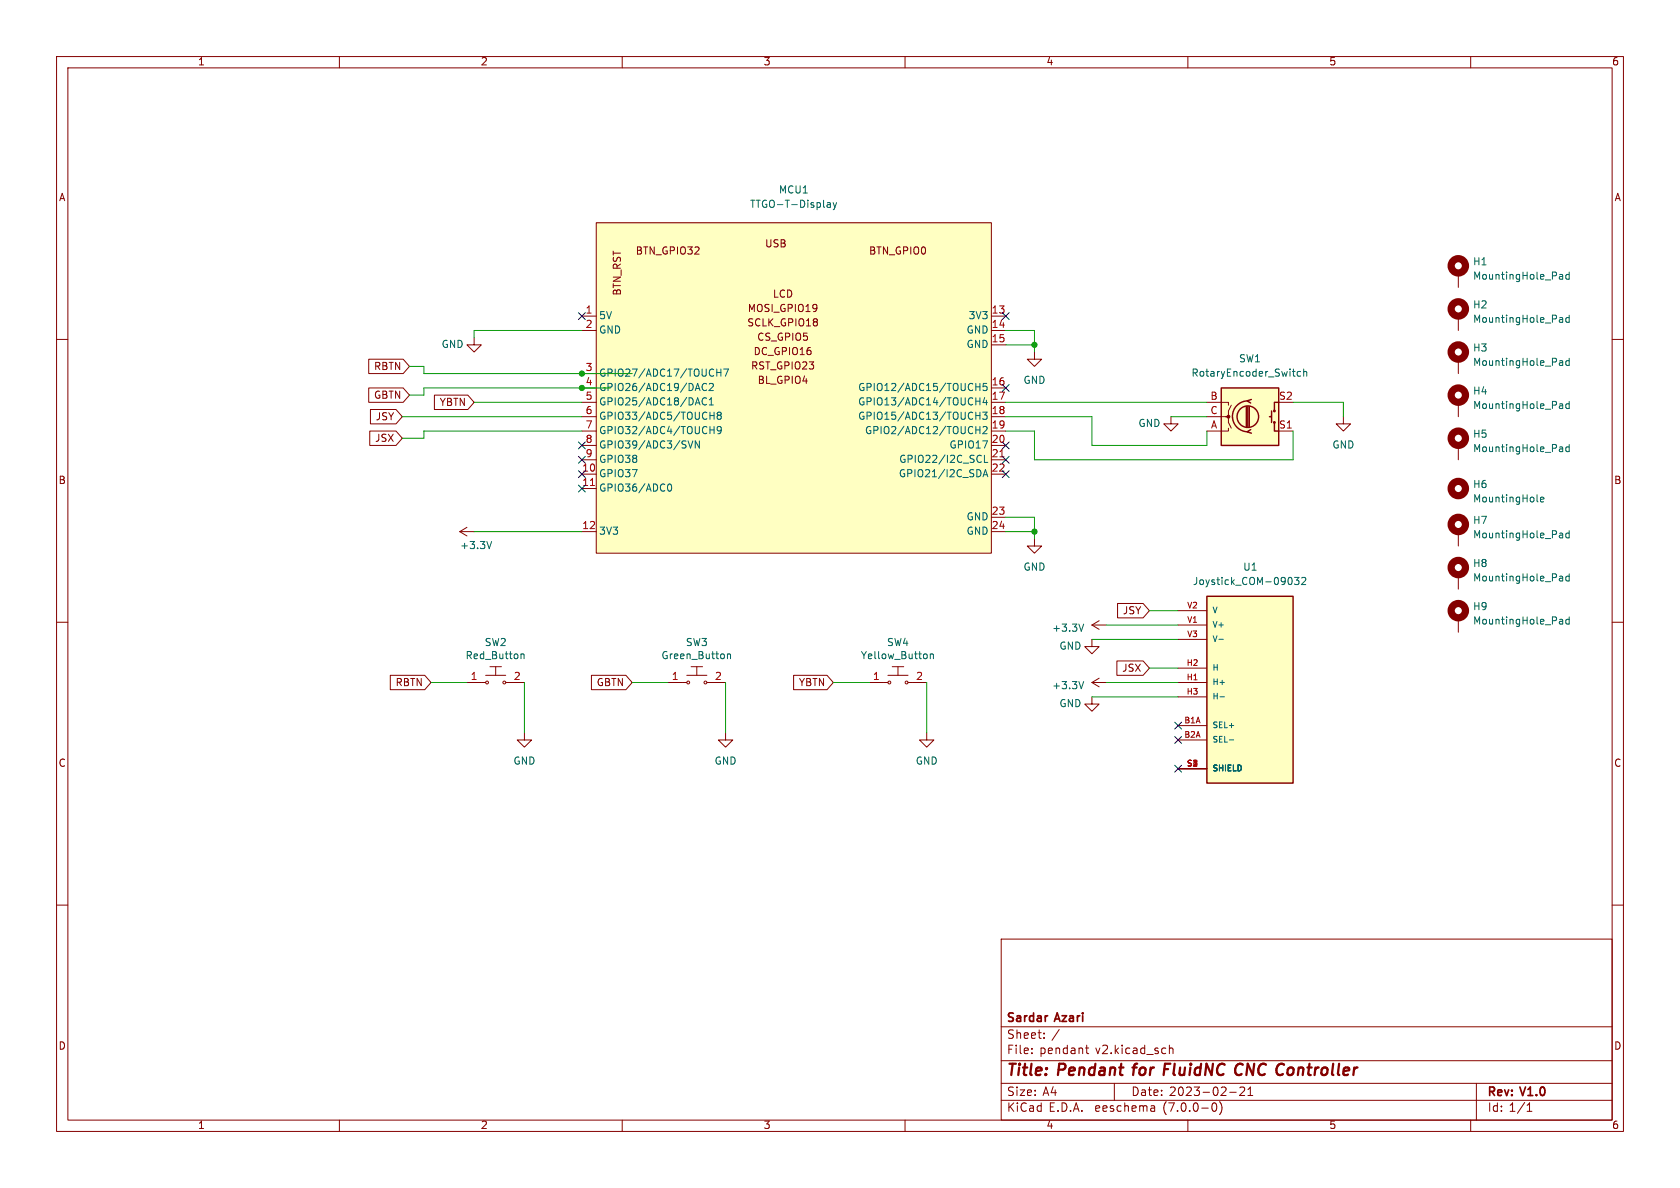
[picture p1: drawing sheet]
<svg xmlns="http://www.w3.org/2000/svg" width="297mm" height="210mm" viewBox="0 0 297 210" stroke-linecap="round" stroke-linejoin="round" font-family="sans-serif">
<g fill="none" stroke="#840000" stroke-width=".18">
<path d="M10 10h277v190h-277zM12 12h273v186h-273zM60 10v2M110 10v2M160 10v2M210 10v2M260 10v2M105.4 39.4h69.9v58.4h-69.9zM10 60h2M83.8 59.7v1.3h1.3l-1.3 1.2-1.3-1.2h1.3M102.9 55.9h2.5M102.9 58.4h2.5"/>
<path d="M175.3 55.9h2.5M175.3 58.4h2.5M257.8 48.3v2.5M257.8 55.9v2.5M285 60h2M65.2 63.5h6.1l1.1 1.3-1.1 1.2h-6.1zM65.2 68.6h6.1l1.1 1.3-1.1 1.2h-6.1zM65.4 76.2h4.6l1.1 1.3-1.1 1.2h-4.6zM65.5 72.4h4.5l1.1 1.3-1.1 1.2h-4.5zM76.8 69.8h5.9l1.1 1.3-1.1 1.3h-5.9zM102.9 68.6h2.5M102.9 71.1h2.5"/>
<path d="M102.9 73.7h2.5M102.9 76.2h2.5M102.9 78.7h2.5M102.9 66h2.5M175.3 61h2.5M175.3 68.6h2.5M175.3 71.1h2.5M175.3 73.7h2.5M175.3 76.2h2.5M175.3 78.7h2.5M182.9 62.2v1.3h1.2l-1.2 1.3-1.3-1.3h1.3M207 73.7v1.2h1.3l-1.3 1.3-1.3-1.3h1.3"/>
<path d="M213.4 71.1h3.8v.5M216.7 73.7h.5v1l.5 1M217.2 75.7v.5h-3.8M217.7 71.6l-.5 1v1.1h-3.8M226.1 76.2h2.5M237.5 73.7v1.2h1.3l-1.3 1.3-1.3-1.3h1.3M257.8 63.5v2.5M257.8 71.1v2.6M257.8 78.7v2.6M81.3 94h2.5M81.3 94l1.2 .7M82.5 93.2l-1.2 .8"/>
<path d="M102.9 83.8h2.5M102.9 86.4h2.5M102.9 94h2.5M102.9 81.3h2.5M175.3 83.8h2.5M175.3 94h2.5M175.3 81.3h2.5M175.3 91.4h2.5M182.9 95.3v1.2h1.2l-1.2 1.3-1.3-1.3h1.3M257.8 94v2.5M10 110h2M69 119.4h6.1l1.1 1.3-1.1 1.2h-6.1z"/>
<path d="M85.9 119.4h3.5M86.6 117.9h2M87.6 117.9v1.5M104.6 119.4h6l1.2 1.3-1.2 1.2h-6zM121.4 119.4h3.6M122.2 117.9h2M123.2 117.9v1.5M140.3 119.4h5.9l1.1 1.3-1.1 1.2h-5.9zM157 119.4h3.5M157.7 117.9h2.1M158.7 117.9v1.5M193 113v1.3h1.3l-1.3 1.3-1.2-1.3h1.2"/>
<path d="M193 110.5h2.6M193 110.5l1.3 .8M194.3 109.7l-1.3 .8M194.3 119.9l-1.3 .8M197.4 116.8h4.7l1.1 1.3-1.1 1.3h-4.7zM197.6 106.7h4.5l1.1 1.3-1.1 1.2h-4.5zM208.3 118.1h5.1M208.3 110.5h5.1M208.3 108h5.1M208.3 113h5.1M257.8 101.6v2.5M257.8 109.2v2.6"/>
<path d="M285 110h2M82.5 120.7h3.4M89.4 120.7h3.3M92.7 129.5v1.3h1.3l-1.3 1.3-1.3-1.3h1.3M118.1 120.7h3.3M125 120.7h3.3M128.3 129.5v1.3h1.2l-1.2 1.3-1.3-1.3h1.3M153.7 120.7h3.3M160.5 120.7h3.3M163.8 129.5v1.3h1.3l-1.3 1.3-1.2-1.3h1.2M193 123.2v1.3h1.3l-1.3 1.2-1.2-1.2h1.2M193 120.7h2.6"/>
<path d="M193 120.7l1.3 .7M208.3 128.3h5.1M208.3 130.8h5.1M208.3 120.7h5.1M208.3 123.2h5.1M208.3 135.9h5.1M10 160h2M285 160h2M177 166h108v32h-108zM60 198v2M110 198v2M160 198v2"/>
<path d="M177 194.5h108M177 191.5h108M177 187.5h108M177 181.5h108M182.4 186.1v.2M182.4 185.3v.2M184.6 183.4v.2M184.6 182.6v.2M191.9 185.3h.6M192.1 184.8v1.2l.4 .3M197 191.5v3M203.9 195.5l.2 .2v.8"/>
<path d="M204.1 196.4l-.5 .1M204.1 195.8l-.5 .1M206.7 185.4l.2-.1h.4l.1 1M206.7 184.8v1.5M210 198v2M214.4 195.1l.2-.1a.81 .81 0 0 1 .6 .6 .81 .81 0 0 1-.3 .8l-.2 .1a.81 .81 0 0 1-.3-1.4zM215.7 194.8a1.74 1.74 0 0 1-.1 2.2M217.4 193.1h1.1M219.2 192.3l.6-.1 .2 .1v.3l-.9 1.1h.9M220.6 193.7h.9M220.6 192.6l.4-.4v1.5M260 198v2"/>
<path d="M261 191.5v6.5M270 196.5h.8M270 195.4l.4-.4v1.5"/>
<circle cx="86.1" cy="120.6" r=".25"/>
<circle cx="89.2" cy="120.6" r=".25"/>
<circle cx="121.7" cy="120.6" r=".25"/>
<circle cx="124.7" cy="120.6" r=".25"/>
<circle cx="157.2" cy="120.6" r=".25"/>
<circle cx="160.3" cy="120.6" r=".25"/>
</g>
<path d="M200.2 188.7h.8M205.8 189h.7M206 188h.9M219.5 189.9a.73 .73 0 0 1-.9 0M219.6 188.1a.76 .76 0 0 0-1 .2" fill="none" stroke="#840000" stroke-width=".4"/>
<g fill="#ffffc2" stroke="#ffffc2" stroke-width=".18">
<path d="M105.4 39.4h69.9v58.4h-69.9z"/>
<path d="M213.4 105.4h15.2v33h-15.2z"/>
<path d="M215.9 68.6h10.2v10.1h-10.2z"/>
</g>
<g fill="none" stroke="#006464" stroke-width=".18">
<path d="M146.3 35.9h.4l.1 .8M146.8 36.1l-.4 .1-.2 .2 .2 .3 .4-.1M147.3 35.8l.3 .9M147.6 36.7l-.3 .4M147.9 35.8l-.3 .9M275.8 48.5h.3l.2 .2v.7M275.8 56.1h.3l.2 .2v.7M276.3 49.3l-.5 .1M276.3 48.8l-.5 .1M276.3 56.9l-.5 .1M276.3 56.4l-.5 .1M277.4 48.1v1.3"/>
<path d="M277.4 55.7v1.3M277.4 48.6l-.3-.1-.3 .3 .1 .5h.5M277.4 56.2l-.3-.1-.3 .3 .1 .5h.5M122.5 77.9l-.4 1.3M123.6 77.9v1.3l-.7-1.3v1.3M124.2 68.9l.3 .1 .4-.1M124.9 67.9l-.4-.1-.3 .2M124.9 70.4a.6 .6 0 0 0-.8 .5 .6 .6 0 0 0 .6 .7l.2-.1M125.4 67.9l.5-.1 .2 .3-.8 .9h.8M125.4 71.6h.7M125.4 70.7l.4-.4v1.3M125.5 73.5h.7"/>
<path d="M125.5 76h.7M126.2 72.9v1.2M126.2 75.4v1.3M126.7 65.8h.7M127 73.4l-.2-.2 .2-.3h.3l.2 .2-.2 .3M127 73.4l-.2 .2v.4l.2 .1h.3l.2-.2v-.3l-.2-.2M127 73.4h.3M127.4 65.2v1.3M127.5 75.9l-.2 .3-.4-.1-.1-.2 .1-.4 .4-.1 .1 .1a.84 .84 0 0 1-.3 1.2h-.2M127.9 65.2h.9l-.6 1.3M172.5 67.8v1.2M172.5 70.3v1.3"/>
<path d="M172.5 72.9v1.2M172.5 68.4h.7M172.5 70.9h.7M172.5 73.5h.7M172.5 76h.7M173.2 67.8v1.2M173.2 70.3v1.3M173.2 72.9v1.2M173.2 75.4v1.3M173.7 72.9h.8l-.4 .4 .3 .2v.5l-.1 .1-.6-.1M173.8 75.5l.5-.1 .2 .4-.8 .9h.8M174.1 70.3l-.3 .9h.8"/>
<path d="M174.4 70.7v.9M174.4 67.8h-.6v.6l.2-.1h.4l.1 .2-.1 .4-.1 .1-.5-.1M229.9 65.7h-.3l-.3 .2 .1 .5h.5M230.5 65.8l.2-.1h.3v.8M230.5 65.2v1.3M275.8 63.8h.3l.2 .1v.7M275.8 71.4h.3l.2 .2v.6M275.8 79h.3l.2 .2v.6M276.3 79.8h-.5M276.3 79.3l-.5 .1M276.3 72.2h-.5M276.3 71.7h-.5"/>
<path d="M276.3 64.5l-.5 .1M276.3 64.1h-.5M277.4 63.3v1.3M277.4 71v1.2M277.4 78.6v1.2M277.4 63.8h-.3l-.3 .2 .1 .5h.5M277.4 71.4h-.3l-.3 .2 .1 .6h.5M277.4 79.1l-.3-.1-.3 .2 .1 .6h.5M86.9 95.7l-.4 1.3M118 86l.1-.3 .2-.1a.68 .68 0 0 1 .5 .6 .68 .68 0 0 1-.5 .6l-.2-.1-.1-.4M173.8 84.3l.4-1.3 .4 1.3M173.9 83.9h.6"/>
<path d="M174 80.5v1.2h.6M271.8 88.7h.1M272.3 88.3l.6-.1v-.3h-.4l-.2 .2 .1 .6h.5M275.8 94.2h.3l.2 .2v.7M276.3 95l-.5 .1M276.3 94.5l-.5 .1M277.4 93.8v1.3M277.4 94.3l-.3-.1-.3 .3 .1 .5h.5M92.1 115.7l.2-.1 .3 .1v.7M92.1 115.6v.8M128.6 115.6v.8M128.6 115.7l.2-.1 .3 .1v.7"/>
<path d="M164.5 115.7l.1-.1 .3 .1 .1 .7M164.5 115.6v.8M191.6 110.3l-.4 1.3M215.5 113h.8M228.2 102.1l.2 .5-.2 .7M228.9 102.1h.7l-.4 .5 .4 .1v.5l-.2 .1-.5-.1M230.1 102.2l.5-.1 .2 .3-.7 .9h.7M275.8 101.9h.3l.2 .1v.7M275.8 109.5h.3l.2 .2v.6M276.3 102.6l-.5 .1M276.3 102.2h-.5M276.3 110.3h-.5"/>
<path d="M276.3 109.8h-.5M277.4 101.9h-.3l-.3 .2 .1 .5h.5M277.4 101.4v1.3M277.4 109.1v1.2M277.4 109.5h-.3l-.3 .2 .1 .6h.5M191.6 120.5l-.4 1.3M215.7 123.2h.8M217.3 130.8h.8"/>
</g>
<path d="M104.4 85.8h.7M176.8 80.7h.7" fill="none" stroke="#a90000" stroke-width=".18"/>
<g fill="none" stroke="#840000" stroke-width="1.3">
<circle cx="257.8" cy="47" r="1.27"/>
<circle cx="257.8" cy="54.6" r="1.27"/>
<circle cx="257.8" cy="69.8" r="1.27"/>
<circle cx="257.8" cy="77.5" r="1.27"/>
<circle cx="257.8" cy="62.2" r="1.27"/>
<circle cx="257.8" cy="92.7" r="1.27"/>
<circle cx="257.8" cy="86.4" r="1.27"/>
<circle cx="257.8" cy="107.9" r="1.27"/>
<circle cx="257.8" cy="100.3" r="1.27"/>
</g>
<g fill="none" stroke="#840000" stroke-width=".25">
<path d="M215.9 68.6h10.2v10.1h-10.2zM220.3 71.9v3.5M220.6 70.9a2.73 2.73 0 0 0-2.7 2.7 2.73 2.73 0 0 0 2.7 2.7M220.6 71.9v3.5M220.9 71.9v3.5M221.1 75.9l-.6 .4 .7 .3M221.2 70.6l-.7 .3 .6 .3M224.4 73.7h.4M224.8 72.6v2.1M225.3 74.7v1.5h.8M226.1 71.1h-.8v1.5M213.4 105.4h15.2v33h-15.2z"/>
<circle cx="220.6" cy="73.7" r="1.9"/>
<circle cx="225.3" cy="74.7" r=".13"/>
<circle cx="225.3" cy="72.6" r=".13"/>
</g>
<circle cx="217.2" cy="73.7" r=".25" fill="#840000" stroke="#840000" stroke-width=".18"/>
<g fill="none" stroke="#009600" stroke-width=".18">
<path d="M102.9 58.4h-19.1v1.3M177.8 58.4h5.1v3.8M71.1 73.7h31.8M72.4 64.8h2.5v1.2h36.9M83.8 71.1h19.1M102.9 76.2h-28v1.3h-3.8M107.9 68.6h-33v1.3h-2.5M177.8 76.2h5.1v5.1h45.7v-5.1M177.8 61h5.1M177.8 73.7h15.2v5h20.4v-2.5M177.8 71.1h35.6M207 73.7h6.4"/>
<path d="M228.6 71.1h8.9v2.6M83.8 94h19.1M177.8 91.4h5.1v3.9M177.8 94h5.1M193 113h15.3M195.6 110.5h12.7M203.2 118.1h5.1M203.2 108h5.1M76.2 120.7h6.3M92.7 120.7v8.8M111.8 120.7h6.3M128.3 120.7v8.8"/>
<path d="M147.3 120.7h6.4M163.8 120.7v8.8M193 123.2h15.3M195.6 120.7h12.7"/>
</g>
<g fill="none" stroke="#000084" stroke-width=".18">
<path d="M102.3 55.3l1.2 1.2M103.5 55.3l-1.2 1.2M177.2 55.3l1.2 1.2M178.4 55.3l-1.2 1.2M102.3 78.1l1.2 1.2M103.5 78.1l-1.2 1.2M177.2 78.1l1.2 1.2M177.2 68l1.2 1.2M178.4 78.1l-1.2 1.2M178.4 68l-1.2 1.2M102.3 80.7l1.2 1.2M102.3 83.2l1.2 1.2"/>
<path d="M102.3 85.8l1.2 1.2M103.5 80.7l-1.2 1.2M103.5 83.2l-1.2 1.2M103.5 85.8l-1.2 1.2M177.2 80.7l1.2 1.2M177.2 83.2l1.2 1.2M178.4 80.7l-1.2 1.2M178.4 83.2l-1.2 1.2M207.7 135.3l1.2 1.2M207.7 130.2l1.2 1.2M207.7 127.7l1.2 1.2M208.9 135.3l-1.2 1.2"/>
<path d="M208.9 130.2l-1.2 1.2M208.9 127.7l-1.2 1.2"/>
</g>
<g fill="#009600" stroke="#009600" stroke-width=".18">
<circle cx="102.9" cy="66" r=".46"/>
<circle cx="102.9" cy="68.6" r=".46"/>
<circle cx="182.9" cy="61" r=".46"/>
<circle cx="182.9" cy="94" r=".46"/>
</g>
<g font-size="2.8" fill="#840000">
<text x="178" y="190.8">Title:</text>
<text x="187.1" y="190.8">Pendant</text>
<text x="201" y="190.8">for</text>
<text x="207" y="190.8">FluidNC</text>
<text x="220.2" y="190.8">CNC Controller</text>
</g>
<g font-size="2.1" fill="#840000">
<text x="178" y="183.9">Sheet:</text>
<text x="178" y="181.1">Sardar</text>
<text x="185.9" y="183.9">/</text>
<text x="186.7" y="181.1">Azari</text>
<text x="178" y="186.6">File:</text>
<text x="183.8" y="186.6">pendant</text>
<text x="193.7" y="186.6">v2.kicad_sch</text>
<text x="178" y="196.8">KiCad</text>
<text x="178" y="194">Size:</text>
<text x="184.3" y="194">A4</text>
<text x="185.4" y="196.8">E.D.A.</text>
<text x="193.7" y="196.8">eeschema</text>
<text x="200" y="194">Date:</text>
<text x="205.7" y="196.8">(7.0.0-0)</text>
<text x="206.7" y="194">2023-02-21</text>
<text x="263" y="194.2">Rev:</text>
<text x="263" y="196.8">Id: 1/1</text>
<text x="269" y="194.2">V1.0</text>
</g>
<g font-size="1.8" fill="#840000">
<text x="35" y="11.8">1</text>
<text x="85" y="11.8">2</text>
<text x="135" y="11.8">3</text>
<text x="185" y="11.8">4</text>
<text x="235" y="11.8">5</text>
<text x="285" y="11.8">6</text>
<text x="10.4" y="35.8">A</text>
<text x="285.4" y="35.8">A</text>
<text x="112.3" y="45.3">BTN_GPIO32</text>
<text x="135.2" y="44">USB</text>
<text x="153.6" y="45.3">BTN_GPIO0</text>
<text x="110.1" y="52.3" transform="rotate(-90 110.1 52.3)">BTN_RST</text>
<text x="136.6" y="52.9">LCD</text>
<text x="132" y="58">SCLK_GPIO18</text>
<text x="132.1" y="55.4">MOSI_GPIO19</text>
<text x="66" y="65.7">RBTN</text>
<text x="132.7" y="65.6">RST_GPIO23</text>
<text x="133.2" y="63.1">DC_GPIO16</text>
<text x="133.8" y="60.5">CS_GPIO5</text>
<text x="66" y="70.8">GBTN</text>
<text x="133.9" y="68.1">BL_GPIO4</text>
<text x="66.3" y="74.6">JSY</text>
<text x="77.6" y="72">YBTN</text>
<text x="66.2" y="78.4">JSX</text>
<text x="10.3" y="85.8">B</text>
<text x="285.3" y="85.8">B</text>
<text x="198.4" y="108.9">JSY</text>
<text x="198.3" y="119">JSX</text>
<text x="69.8" y="121.6">RBTN</text>
<text x="105.4" y="121.6">GBTN</text>
<text x="141.1" y="121.6">YBTN</text>
<text x="10.3" y="135.8">C</text>
<text x="285.3" y="135.8">C</text>
<text x="10.3" y="185.8">D</text>
<text x="285.3" y="185.8">D</text>
<text x="35" y="199.8">1</text>
<text x="85" y="199.8">2</text>
<text x="135" y="199.8">3</text>
<text x="185" y="199.8">4</text>
<text x="235" y="199.8">5</text>
<text x="285" y="199.8">6</text>
</g>
<g font-size="1.8" fill="#006464">
<text x="137.6" y="34.5">MCU1</text>
<text x="132.5" y="37">TTGO-T-Display</text>
<text x="260.4" y="47.2">H1</text>
<text x="260.4" y="49.7">MountingHole_Pad</text>
<text x="105.9" y="56.7">5V</text>
<text x="105.9" y="59.2">GND</text>
<text x="170.8" y="59.2">GND</text>
<text x="171.1" y="56.7">3V3</text>
<text x="260.4" y="54.8">H2</text>
<text x="260.4" y="57.3">MountingHole_Pad</text>
<text x="78" y="61.8">GND</text>
<text x="170.8" y="61.8">GND</text>
<text x="219" y="64.3">SW1</text>
<text x="260.4" y="62.4">H3</text>
<text x="260.4" y="65">MountingHole_Pad</text>
<text x="105.9" y="66.9">GPIO27/ADC17/TOUCH7</text>
<text x="105.9" y="69.4">GPIO26/ADC19/DAC2</text>
<text x="105.9" y="71.9">GPIO25/ADC18/DAC1</text>
<text x="151.6" y="69.4">GPIO12/ADC15/TOUCH5</text>
<text x="151.6" y="71.9">GPIO13/ADC14/TOUCH4</text>
<text x="180.9" y="68.1">GND</text>
<text x="210.6" y="66.9">RotaryEncoder_Switch</text>
<text x="260.4" y="70">H4</text>
<text x="105.9" y="74.5">GPIO33/ADC5/TOUCH8</text>
<text x="105.9" y="77">GPIO32/ADC4/TOUCH9</text>
<text x="151.6" y="74.5">GPIO15/ADC13/TOUCH3</text>
<text x="152.8" y="77">GPIO2/ADC12/TOUCH2</text>
<text x="201.2" y="75.8">GND</text>
<text x="260.4" y="77.7">H5</text>
<text x="260.4" y="72.6">MountingHole_Pad</text>
<text x="105.9" y="79.6">GPIO39/ADC3/SVN</text>
<text x="105.9" y="82.1">GPIO38</text>
<text x="158.8" y="82.1">GPIO22/I2C_SCL</text>
<text x="167.7" y="79.6">GPIO17</text>
<text x="235.5" y="79.6">GND</text>
<text x="260.4" y="80.2">MountingHole_Pad</text>
<text x="105.9" y="84.6">GPIO37</text>
<text x="105.9" y="87.2">GPIO36/ADC0</text>
<text x="158.8" y="84.6">GPIO21/I2C_SDA</text>
<text x="260.4" y="86.6">H6</text>
<text x="260.4" y="89.1">MountingHole</text>
<text x="105.9" y="94.8">3V3</text>
<text x="170.8" y="92.3">GND</text>
<text x="170.8" y="94.8">GND</text>
<text x="260.4" y="92.9">H7</text>
<text x="260.4" y="95.4">MountingHole_Pad</text>
<text x="81.3" y="97.3">+3.3V</text>
<text x="180.9" y="101.2">GND</text>
<text x="219.7" y="101.2">U1</text>
<text x="260.4" y="100.5">H8</text>
<text x="210.8" y="103.7">Joystick_COM-09032</text>
<text x="260.4" y="103.1">MountingHole_Pad</text>
<text x="186" y="112">+3.3V</text>
<text x="260.4" y="108.1">H9</text>
<text x="260.4" y="110.7">MountingHole_Pad</text>
<text x="82.2" y="116.8">Red_Button</text>
<text x="85.6" y="114.5">SW2</text>
<text x="116.9" y="116.8">Green_Button</text>
<text x="121.2" y="114.5">SW3</text>
<text x="152.1" y="116.8">Yellow_Button</text>
<text x="156.8" y="114.5">SW4</text>
<text x="187.2" y="115.1">GND</text>
<text x="186" y="122.1">+3.3V</text>
<text x="187.2" y="125.3">GND</text>
<text x="90.7" y="135.4">GND</text>
<text x="126.3" y="135.4">GND</text>
<text x="161.8" y="135.4">GND</text>
</g>
<g font-size="1.8" fill="#a90000">
<text x="103.5" y="55.6">1</text>
<text x="103.5" y="58.2">2</text>
<text x="175.3" y="55.6">13</text>
<text x="175.3" y="58.2">14</text>
<text x="103.5" y="65.8">3</text>
<text x="175.3" y="60.7">15</text>
<text x="103.5" y="68.3">4</text>
<text x="103.5" y="70.9">5</text>
<text x="175.3" y="68.3">16</text>
<text x="175.3" y="70.9">17</text>
<text x="213.9" y="70.9">B</text>
<text x="226.1" y="70.9">S2</text>
<text x="103.5" y="73.4">6</text>
<text x="103.5" y="75.9">7</text>
<text x="175.3" y="73.4">18</text>
<text x="175.3" y="75.9">19</text>
<text x="213.9" y="73.4">C</text>
<text x="214" y="75.9">A</text>
<text x="226.1" y="75.9">S1</text>
<text x="102.9" y="83.6">10</text>
<text x="103.5" y="78.5">8</text>
<text x="103.5" y="81">9</text>
<text x="175.3" y="78.5">20</text>
<text x="175.3" y="81">21</text>
<text x="175.3" y="83.6">22</text>
<text x="102.9" y="86.1">11</text>
<text x="102.9" y="93.7">12</text>
<text x="175.3" y="91.2">23</text>
<text x="175.3" y="93.7">24</text>
<text x="83.2" y="120.4">1</text>
<text x="90.8" y="120.4">2</text>
<text x="118.7" y="120.4">1</text>
<text x="126.3" y="120.4">2</text>
<text x="154.3" y="120.4">1</text>
<text x="161.9" y="120.4">2</text>
</g>
<g font-size="1.4" fill="#a90000">
<text x="209.8" y="107.7">V2</text>
<text x="209.8" y="110.2">V1</text>
<text x="209.8" y="112.8">V3</text>
<text x="209.7" y="117.9">H2</text>
<text x="209.7" y="120.4">H1</text>
<text x="209.7" y="122.9">H3</text>
<text x="209.3" y="128">B1A</text>
<text x="209.3" y="130.6">B2A</text>
<text x="209.8" y="135.6">S1</text>
<text x="210.7" y="135.6">2</text>
</g>
<g font-size="1.4" fill="#006464">
<text x="214.4" y="111.2">V+</text>
<text x="214.4" y="108.6">V</text>
<text x="214.4" y="113.7">V-</text>
<text x="214.4" y="118.8">H</text>
<text x="214.4" y="121.3">H+</text>
<text x="214.4" y="123.9">H-</text>
<text x="214.4" y="129">SEL+</text>
<text x="214.4" y="131.5">SEL-</text>
<text x="214.4" y="136.6">SHIELD</text>
</g>
</svg>
